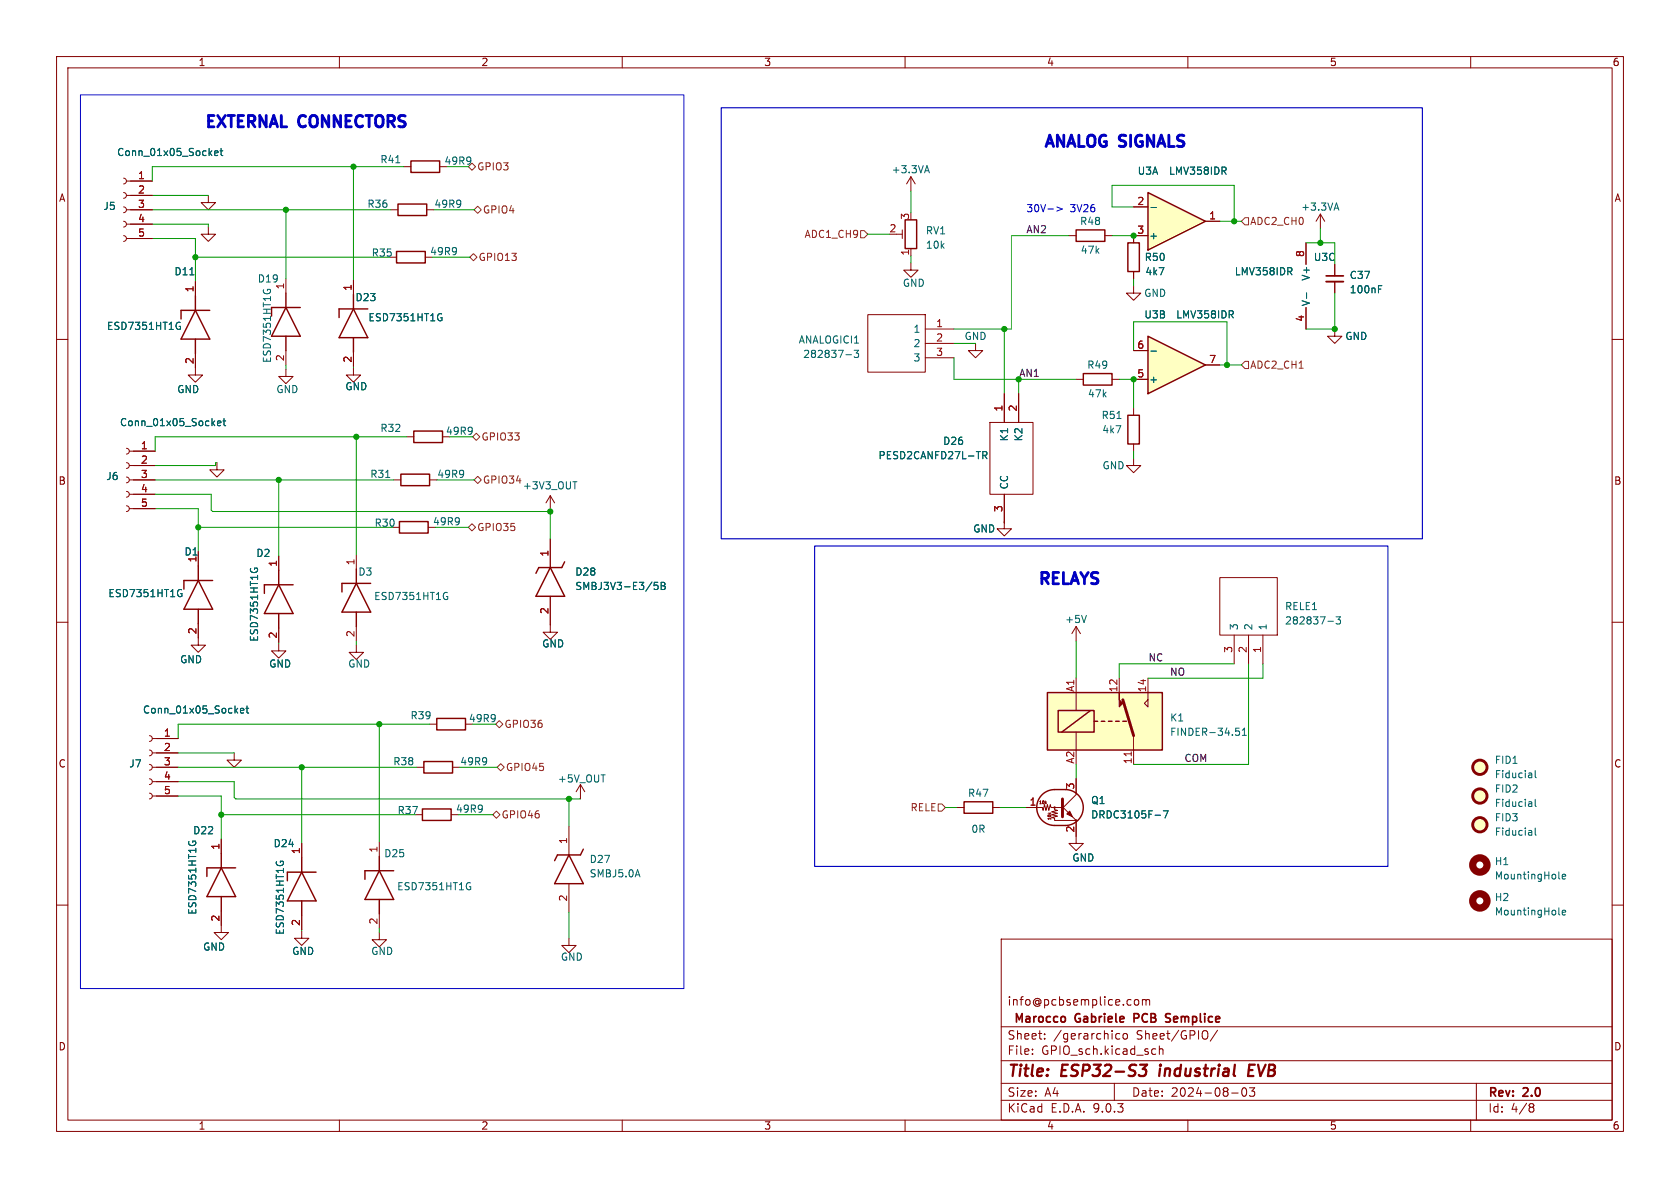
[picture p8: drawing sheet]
<svg xmlns="http://www.w3.org/2000/svg" width="297mm" height="210mm" viewBox="0 0 297 210" stroke-linecap="round" stroke-linejoin="round" font-family="sans-serif">
<g fill="none" stroke="#840000" stroke-width=".18">
<path d="M10 10h277v190h-277zM12 12h273v186h-273zM60 10v2M110 10v2M160 10v2M210 10v2M260 10v2M10 60h2M285 60h2M35.1 97.5v2.6M38.4 81.8v1.3h-1.3l1.3 1.2 1.2-1.2h-1.2M97.3 95.3v5"/>
<path d="M10 110h2M35.1 110.2v3.8h-1.3l1.3 1.3 1.2-1.3h-1.2M63 114v1.3h-1.3l1.3 1.3 1.3-1.3h-1.3M97.3 105.4v6.4h-1.3l1.3 1.2 1.3-1.2h-1.3M215.6 102.1h10.2v10.2h-10.2zM218.2 112.3v5M220.7 112.3v5M223.3 112.3v5M285 110h2M26.4 130l.4 .2 .1 .4-.1 .3-.4 .2M26.4 132.6l.4 .1 .1 .4-.1 .4-.4 .1M26.4 135.1l.4 .2 .1 .3-.1 .4-.4 .1"/>
<path d="M26.4 137.7l.4 .1 .1 .4-.1 .3-.4 .2M26.9 135.6h4.6M26.9 130.6h4.6M26.9 133.1h4.6M26.9 138.2h4.6M41.4 133.1v1.3h-1.3l1.3 1.2 1.3-1.2h-1.3M73.7 135.6h1.2M75.9 128h1.3M80 135.6h1.3M102.6 138.7l-.7 1.3M102.6 138.7l.8 1.3M102.6 138.7v2.5"/>
<path d="M190.2 137.7v2.8l-2.5 2.5M26.4 140.2l.4 .2 .1 .3-.1 .4-.4 .1M26.9 140.7h4.6M39.1 148.3v2.6M53.3 149.1v2.5M67.1 148.8v2.6M73.4 144h1.3M79.8 144h1.2M100.6 146.1v5M100.6 156.2v5.1M169.2 142.7h1.2M175.5 142.7h1.3"/>
<path d="M181.4 142.7h2.9l.1 .6 .3-1.1 .2 1.1 .3-1.1 .2 1.1 .3-1.1 .1 .5h1.9M183.9 141.7l.1 .4M184.4 141.6h.1M184.8 141.6v.5M184.9 141.9l.1 .2M185 141.7l-.2 .2M185.3 143.9h.5M185.3 144.2v.1M185.4 143.7l.2 .2M185.8 144.7l-.5 .1M185.8 143.7l-.2 .1M187.7 142.5l2.5 2.5h-3.8v-.3l-.5-.2 1-.2-1-.3 1-.2-1-.3 1-.2-.5-.2v-.4"/>
<path d="M190.2 145.3v3.8h1.3l-1.3 1.3-1.2-1.3h1.2M10 160h2M39.1 161v3.8h-1.3l1.3 1.3 1.3-1.3h-1.3M53.3 164.6v1.3h-1.2l1.2 1.2 1.3-1.2h-1.3M53.3 161.8v2.5M67.1 164.8v1.3h-1.3l1.3 1.3 1.2-1.3h-1.2M67.1 161.5v2.6M100.6 165.9v1.2h-1.3l1.3 1.3 1.3-1.3h-1.3M177 166h108v32h-108zM200.7 176.8l.3-.1 .3 .3v.4l-.3 .3-.3-.1-.2-.2v-.4zM202 176.8l.4-.1 .2 .2M202 176.7v1"/>
<path d="M202.6 176.9l.2-.2 .4 .1v.9M202.6 176.9v.8M285 160h2M60 198v2M110 198v2M160 198v2M177 194.5h108M177 191.5h108M177 187.5h108M177 181.5h108M182.5 186.3v.1M182.5 185.5v.1"/>
<path d="M184.7 183.6v.1M184.7 182.8v.1M197 191.5v3M198 182.8l-.5-.1-.3 .3v.4l.2 .2h.6M198.7 182.8l.3-.1 .3 .3v.4l-.3 .3-.3-.1-.2-.2v-.4zM204.2 185.4l.1 .1M204.3 186.3l-.1 .1M205 184.9v1.5M205 185.5l.2-.1 .3 .1 .1 .9M210 198v2M215.2 182.1l-1.2 2M217.7 193.2h1.2"/>
<path d="M219.7 192.4l.2-.1a.81 .81 0 0 1 .6 .6 .81 .81 0 0 1-.3 .8l-.2 .1a.81 .81 0 0 1-.3-1.4zM220.9 192.3h.9l-.5 .6 .4 .1v.7l-.2 .1h-.4l-.2-.1M260 198v2M261 191.5v6.5M270.6 195.1l.4 .1 .2 .2-.3 .3M270.6 195.7h.3M270.9 195.7l.2 .2 .1 .4-.2 .2-.4 .1"/>
<circle cx="186.4" cy="142.7" r=".13"/>
<circle cx="190.2" cy="145" r=".13"/>
</g>
<path d="M201.6 188.2h1.2l-.8 .8h.3l.3 .2v.6l-.4 .4h-.6M205.1 188.9l-.2 1.3M220.8 189.2h.6M221.8 188.2h-.9l-.3 2h1" fill="none" stroke="#840000" stroke-width=".4"/>
<path d="M190.2 179.4l-.1 .4 .1 .7M201.2 179.3l-.7-.1v1.5M201.2 179.9l-.7 .1M206.6 180l.3 .3-.1 .2-.2 .2M206.7 179.2l.2 .1" fill="none" stroke="#840000" stroke-width=".3"/>
<g fill="none" stroke="#840000" stroke-width=".25">
<path d="M99.8 99.3l-.5 1h-4.1l-.5 1M35.1 100.1v2.5M35.1 107.7v2.5M35.1 102.6l2.5 5.1h-5.1zM37.6 102.6h-5.1v1.5M97.3 100.3l2.5 5.1h-5.1zM74.9 134.6h5.1v2.1h-5.1zM77.2 127h5.1v2h-5.1zM39.1 150.9v2.5M39.1 158.5v2.5M39.1 153.4l2.6 5.1h-5.1zM41.7 153.4h-5.1v1.5"/>
<path d="M50.8 154.2h5.1M53.3 151.6v2.6M53.3 159.3v2.5M53.3 154.2l2.6 5.1h-5.1zM67.1 151.4v2.5M67.1 159v2.5M67.1 153.9l2.5 5.1h-5.1zM69.6 153.9h-5.1v1.5M74.7 143h5.1v2h-5.1zM100.6 151.1l2.5 5.1h-5.1zM103.1 150.1l-.5 1h-4l-.6 1M170.4 141.7h5.1v2.1h-5.1z"/>
<path d="M184.2 140.5a3.2 3.2 0 0 1 2.2-.9h1.9a3.2 3.2 0 0 1 3.2 3.1 3.2 3.2 0 0 1-3.2 3.2h-1.9a3.2 3.2 0 0 1-2.9-1.9 3.2 3.2 0 0 1 .7-3.5z"/>
</g>
<g fill="none" stroke="#006464" stroke-width=".18">
<path d="M31.8 104.2l.3 .1M31.9 104.9h.3v.5l-.4 .1M116.3 102.9h-.6l-.1 .6 .2-.1 .4 .1 .1 .2v.4l-.2 .1-.5-.1M116.9 102.9h.4l.3 .3-.3 .3 .3 .2v.3l-.2 .2h-.5zM116.9 103.5h.4M234.7 109.8h1M236.2 109h.8l-.4 .5 .3 .1v.6l-.2 .1-.5-.1M42.5 125.6l.6-.1v-.2l-.4-.1-.2 .2 .1 .6h.5M43.5 125.2h.5M43.7 124.8v1.1l.3 .2M270.7 136.7l.1 .8M270.8 137.4l-.1 .1"/>
<path d="M270.8 136.9l-.1 .1M271.4 136.2v1.1l.2 .2M33.4 148.7l-.1 .4M34.1 148.9v-.2h.4l.1 .4M48.9 152.3l-.1 .3M49.6 152.5v-.3h.4l.1 .4M82.9 156l.3 .1M83 156.8h.2v.4l-.3 .1M112.7 153.7l.4 1.3M204.2 144.1h1M205.7 143.3h.8l-.5 1.3M270.7 141.8l.1 .8"/>
<path d="M270.7 146.9l.1 .7M270.8 147.6h-.1M270.8 147.1l-.1 .1M270.8 142.5l-.1 .1M270.8 142l-.1 .1M271.4 146.4v1.1l.2 .1M271.4 141.3v1.1l.2 .2M275.6 155.2l.2 .2M276.2 155l.6-.2-.1-.2-.3-.1-.2 .2v.6h.5M275.6 161.6l.2 .1M276.2 161.3l.6-.1-.1-.2-.3-.1-.2 .2v.6h.5"/>
</g>
<g fill="none" stroke="#840000" stroke-width="1.3">
<circle cx="261.6" cy="159.3" r="1.27"/>
<circle cx="261.6" cy="152.9" r="1.27"/>
</g>
<g fill="#ffffc2" stroke="#ffffc2" stroke-width=".18">
<circle cx="261.6" cy="145.8" r="1.27"/>
<circle cx="261.6" cy="135.6" r="1.27"/>
<circle cx="261.6" cy="140.7" r="1.27"/>
</g>
<g fill="none" stroke="#840000" stroke-width=".51">
<circle cx="261.6" cy="135.6" r="1.27"/>
<circle cx="261.6" cy="140.7" r="1.27"/>
<circle cx="261.6" cy="145.8" r="1.27"/>
</g>
<path d="M187.8 141.2v3.2z" fill="#840000" stroke="#840000" stroke-width=".51"/>
<path d="M188.6 143.9l.5-.5 .5 1z" fill="#840000" stroke="#840000" stroke-width=".18"/>
<path d="M185.2 122.4h20.3v10.2h-20.3z" fill="#ffffc2"/>
<g fill="none" stroke="#840000" stroke-width=".18">
<path d="M36.8 34.5v1.3h-1.2l1.2 1.3 1.3-1.3h-1.3M69.1 37.1h1.3M75.4 37.1h1.3M36.8 40.1v1.3h-1.2l1.2 1.3 1.3-1.3h-1.3M50.5 49.3v2.5M62.5 49.5v2.6M68.8 45.5h1.3M75.2 45.5h1.3M230.9 42.9v3.8M230.9 54.4v3.8M236 58.2v1.2h1.2l-1.2 1.3-1.3-1.3h1.3M50.5 65.3v1.2h-1.2l1.2 1.3 1.3-1.3h-1.3"/>
<path d="M50.5 62v2.5M62.5 65v1.3h-1.3l1.3 1.3 1.3-1.3h-1.3M62.5 62.2v2.6M71.9 77.2h1.3M69.6 84.8h1.3M75.9 84.8h1.3M190.2 110.7v2.6M190.2 119.9v5.7M190.2 110.7l-.7 1.3M190.2 110.7l.8 1.3M197.9 119.9v2.5M202.9 119.9v5.1l-.6-.7 .6-.6"/>
<path d="M190.2 129.4v3.2M200.4 130v5.1"/>
</g>
<g fill="none" stroke="#840000" stroke-width=".25">
<path d="M70.4 36.1h5v2h-5zM48 54.4h5.1M50.5 51.8v2.6M50.5 59.4v2.6M50.5 54.4l2.6 5h-5.1zM62.5 52.1v2.5M62.5 59.7v2.5M62.5 54.6l2.5 5.1h-5.1zM65 54.6h-5.1v1.5M70.1 44.5h5.1v2h-5.1zM73.2 76.2h5v2h-5zM70.9 83.8h5v2.1h-5z"/>
<path d="M185.2 122.4h20.3v10.2h-20.3zM187.1 125.6h6.3v3.8h-6.3zM192.8 125.6l-5.1 3.8M193.4 127.5h.7M194.7 127.5h.6M196 127.5h.6M197.2 127.5h.7M198.5 127.5h.6"/>
</g>
<path d="M197.9 122.4v1.3l.6 .6-.6 .7z" fill="#840000" stroke="#840000" stroke-width=".18"/>
<path d="M198.5 123.7l1.9 6.3" fill="none" stroke="#840000" stroke-width=".51"/>
<path d="M200 132.9v.7" fill="none" stroke="#a90000" stroke-width=".18"/>
<g fill="none" stroke="#006464" stroke-width=".18">
<path d="M46.6 51.2v.3M47.3 51.4v-.2h.4l.1 .3M77.8 55.4l.3 .1M77.9 56.2h.2v.4l-.3 .1M228 48l.4 .6M228.3 47.4v.5M231 51.8v.9M68.2 84.4h.7M192.1 108.8l-.5 1.3M218.5 128.7h.6M218.6 129.2h.3l.2 .2v.5l-.5 .1M219.6 130h.8"/>
<path d="M219.6 129.1l.4-.4v1.3"/>
</g>
<path d="M202.9 59.4l10.2 5.1-10.2 5.1z" fill="#ffffc2"/>
<path d="M160 38.9h2.1v5h-2.1zM190.2 40.6h5.1v2.1h-5.1zM199.4 42.9h2v5.1h-2zM202.9 59.4l10.2 5.1-10.2 5.1zM191.5 66h5.1v2.1h-5.1zM199.4 73.4h2v5.1h-2z" fill="none" stroke="#840000" stroke-width=".25"/>
<g fill="none" stroke="#840000" stroke-width=".18">
<path d="M233.4 37.8l-.7 1.3M233.4 37.8l.8 1.3M233.4 37.8v2.6M153.4 55.6h10.2v10.2h-10.2zM158.5 41.4h1M159.5 40.6v1.6M161 46.5v1.3h1.3l-1.3 1.2-1.2-1.2h1.2M161 43.9v1.3M163.6 58.2h5.1M189 41.7h1.2M195.3 41.7h1.3M200.4 50.5v1.3h1.3l-1.3 1.3-1.3-1.3h1.3"/>
<path d="M200.4 41.7v1.2M200.4 48v1.3M236 46.7v2.1M236 49.8v2M163.6 60.7h5.1M163.6 63.2h5.1M172.5 60.7v1.3h1.2l-1.2 1.2-1.3-1.2h1.3M175 74.7h7.6v12.7h-7.6zM177.5 69.6v5.1M180.1 69.6v5.1M190.2 67.1h1.3M196.6 67.1h1.3"/>
<path d="M200.4 67.1h2.5M200.4 62h2.5M200.4 72.1v1.3M200.4 78.5v1.3M213.1 64.5h2.5M177.5 92.2v1.3h1.3l-1.3 1.2-1.2-1.2h1.2M177.5 87.4v5.1M200.4 81v1.3h1.3l-1.3 1.3-1.3-1.3h1.3"/>
</g>
<path d="M236 36.8h.6M236.3 35.9l.4 1.3M217.6 55.6l.4 .6M218 55.1v.4M243.7 51.1h.4M243.7 50.5h.6M149.6 62.7h.9M151 61.9h.8l-.4 .5 .3 .1v.6l-.1 .1-.6-.1M197.5 74h.7M203.5 62.1h.9M173.8 80.5l.6-.1 .1-.1-.1-.4-.6-.1v1.3M174.1 80.5l.4 .6" fill="none" stroke="#006464" stroke-width=".18"/>
<path d="M234.4 48.8h3.1" fill="none" stroke="#840000" stroke-width=".3"/>
<path d="M234.4 49.8h3.1" fill="none" stroke="#840000" stroke-width=".33"/>
<path d="M202.9 34l10.2 5.1-10.2 5.1z" fill="#ffffc2"/>
<g fill="none" stroke="#840000" stroke-width=".25">
<path d="M72.6 28.4h5.1v2.1h-5.1zM202.9 34l10.2 5.1-10.2 5.1zM34.5 52.3v2.6M34.5 59.9v2.6M34.5 54.9l2.6 5h-5.1zM37.1 54.9h-5.1v1.5M70.6 92.2h5.1v2h-5.1zM49.3 100.8v2.6M49.3 108.5v2.5M49.3 103.4l2.5 5.1h-5.1zM51.8 103.4h-5.1v1.5M63 100.6v2.5"/>
<path d="M63 108.2v2.5M63 103.1l2.5 5.1h-5zM65.5 103.1h-5v1.5"/>
</g>
<g fill="none" stroke="#840000" stroke-width=".18">
<path d="M21.8 31.5l.4 .1 .1 .4-.1 .4-.4 .1M21.8 34l.4 .2 .1 .3-.1 .4-.4 .2M21.8 36.6l.4 .1 .1 .4-.1 .3-.4 .2M21.8 39.1l.4 .2 .1 .3-.1 .4-.4 .1M22.4 32h4.5M22.4 34.5h4.5M22.4 37.1h4.5M22.4 39.6h4.5M71.4 29.5h1.2M77.7 29.5h1.3M161 31.2l-.7 1.3M161 31.2l.8 1.3"/>
<path d="M161 31.2v2.6M200.4 36.6h2.5M213.1 39.1h2.5M21.8 41.7l.4 .1 .1 .4-.1 .3-.4 .2M22.4 42.2h4.5M34.5 49.8v2.5M62.5 49.5v2.6M200.4 48v1.3M202.9 41.7h-2.5v1.2M230.9 42.9v3.8M230.9 54.4v3.8M236 46.7v2.1"/>
<path d="M236 49.8v2M22.4 79.2l.3 .2 .2 .4-.2 .3-.3 .2M22.9 79.8h4.5M34.5 62.5v3.8h-1.2l1.2 1.3 1.3-1.3h-1.3M62.5 62.2v2.6M177.5 69.6v5.1M180.1 69.6v5.1M200.4 67.1h2.5M200.4 62h2.5M213.1 64.5h2.5M22.4 81.8l.3 .1 .2 .4-.2 .4-.3 .1M22.4 84.3l.3 .2 .2 .3-.2 .4-.3 .1"/>
<path d="M22.4 86.9l.3 .1 .2 .4-.2 .3-.3 .2M22.4 89.4l.3 .2 .2 .3-.2 .4-.3 .1M22.9 82.3h4.5M22.9 84.8h4.5M22.9 87.4h4.5M22.9 89.9h4.5M35.1 97.5v2.6M49.3 98.3v2.5M63 98v2.6M69.3 93.2h1.3M75.7 93.2h1.3M97.3 87.6l-.8 1.3"/>
<path d="M97.3 87.6l.7 1.3M97.3 87.6v2.6M97.3 95.3v5M177.5 87.4v5.1M35.1 110.2v2.6M49.3 113.8v1.3h-1.3l1.3 1.2 1.2-1.2h-1.2M49.3 111v2.5M63 110.7v2.6M97.3 105.4v5.1M27.7 130.6h3.8M27.7 133.1h3.8M27.7 135.6h3.8"/>
<path d="M27.7 138.2h3.8M190.2 137.7v2.5M27.7 140.7h3.8M39.1 148.3v2.6M53.3 149.1v2.5M181.4 142.7h2.5M190.2 145.3v2.5M39.1 161v2.6M53.3 161.8v2.5"/>
</g>
<g fill="none" stroke="#006464" stroke-width=".18">
<path d="M37.9 27.1l.6-.1v-.3h-.4l-.2 .1 .1 .6h.5M38.9 26.7h.5M39.1 26.2v1.1l.3 .2M70 28.8h.7M163.6 30.2h.6M163.9 29.3l.4 1.3M203.5 36.7h.9M216.3 30.2l.5 .6M216.7 29.7v.4M31.5 57h.3M31.7 57.7h.2v.4l-.4 .1M33.6 48.6h.7"/>
<path d="M77.8 55.4l.3 .1M77.9 56.2h.2v.4l-.3 .1M217.6 55.6l.4 .6M218 55.1v.4M228 48l.4 .6M228.3 47.4v.5M231 51.8v.9M243.7 51.1h.4M243.7 50.5h.6M38.4 74.8l.7-.1-.1-.2-.4-.1-.2 .2 .1 .6h.5M39.4 74.4h.5M39.6 74v1.1l.3 .2"/>
<path d="M203.5 62.1h.9M101.3 85.2h.7M173.8 80.5l.6-.1 .1-.1-.1-.4-.6-.1v1.3M174.1 80.5l.4 .6M31.8 104.2l.3 .1M31.9 104.9h.3v.5l-.4 .1M44.3 100.5v.3M45 100.7v-.3h.4l.1 .4M78.8 104.7l.3 .1M78.9 105.4h.3v.5l-.4 .1M116.3 102.9h-.6l-.1 .6 .2-.1 .4 .1 .1 .2v.4l-.2 .1-.5-.1M116.9 102.9h.4l.3 .3-.3 .3 .3 .2v.3l-.2 .2h-.5z"/>
<path d="M116.9 103.5h.4M42.5 125.6l.6-.1v-.2l-.4-.1-.2 .2 .1 .6h.5M43.5 125.2h.5M43.7 124.8v1.1l.3 .2M33.4 148.7l-.1 .4M34.1 148.9v-.2h.4l.1 .4M48.9 152.3l-.1 .3M49.6 152.5v-.3h.4l.1 .4M204.2 144.1h1M205.7 143.3h.8l-.5 1.3"/>
</g>
<g fill="none" stroke="#725600" stroke-width=".18">
<path d="M83.4 28.8l.7 .7-.7 .6-.6-.6zM83.8 37.1l.7-.7 .6 .7-.6 .6zM220.1 38.5h.6v1.3h-.6l-.6-.7zM83.7 44.8l.6 .7-.6 .6-.6-.6zM152.1 40.8h.7l.6 .6-.6 .6h-.7zM83.6 77.2l.6-.6 .6 .6-.6 .7zM220.1 63.9h.6v1.3h-.6l-.6-.7zM83.4 92.6l.7 .6-.7 .7-.6-.7zM83.8 84.8l.7-.6 .6 .6-.6 .7zM87.6 128l.7-.6 .6 .6-.6 .7zM87.9 135.6l.6-.6 .7 .6-.7 .7zM87.1 144l.7-.6 .6 .6-.6 .7z"/>
<path d="M165.9 142.1h.6l.6 .6-.6 .7h-.6z"/>
</g>
<g fill="none" stroke="#009600" stroke-width=".18">
<path d="M26.9 37.1h42.2M26.9 39.6h9.9v.5M26.9 34.5h9.9M50.5 37.1v12.2M62.5 29.5v20M71.4 29.5h-44.5v2.5M76.7 37.1h7.1M79 29.5h3.8M161 33.8v3.8M200.4 36.6h-3.8v-3.8h21.6v6.3M215.6 39.1h3.9M26.9 42.2h7.6v7.6"/>
<path d="M34.5 45.5h34.3M76.5 45.5h6.6M153.4 41.4h3.8M161 45.2v1.3M168.7 58.2h10.1M177.5 58.2v11.4M178.8 41.7h10.2M196.6 41.7h3.8M200.4 49.3v1.2M230.9 42.9h5.1v3.8M233.4 40.4v2.5M236 51.8v6.4h-5.1"/>
<path d="M50.5 64.5v.8M62.5 64.8v.2M63 77.2v20.8M71.9 77.2h-44.5v2.6M79.5 77.2h4.1M168.7 63.2v3.9h21.5M168.7 60.7h3.8M180.1 67.1v2.5M197.9 67.1h2.5v5M200.4 62v-5.1h16.5v7.6M200.4 79.8v1.2M215.6 64.5h3.9"/>
<path d="M27.4 87.4h9.9v2.8l.3 .2h59.7M27.4 89.9h7.7v7.6M27.4 84.8h42.2M35.1 93.2h34.2M38.4 81.8h-.3v.5h-10.7M49.3 84.8v13.5M77 93.2h5.8M77.2 84.8h6.6M97.3 90.2v5.1M177.5 92.2v.3M49.3 113.5v.3M63 113.3v.7"/>
<path d="M190.2 113.3v6.6M218.2 117.3h-20.3v2.6M220.7 117.3v17.8h-20.3M223.3 117.3v2.6h-20.4M31.5 135.6h42.2M31.5 138.2h9.9v2.8l.3 .2h60.9M31.5 133.1h9.9M53.3 135.6v13.5M67.1 128v20.8M75.9 128h-44.4v2.6M81.3 135.6h6.6M83.6 128h4"/>
<path d="M190.2 135.1v2.6M31.5 140.7h7.6v7.6M39.1 144h34.3M81 144h6.1M100.6 141.2v4.9M167.1 142.7h2.1M176.8 142.7h4.6M53.3 164.3v.3M67.1 164.1v.7M100.6 161.3v4.6"/>
</g>
<path d="M178.8 41.7v16.5" fill="none" stroke="#33ff3b" stroke-width=".18"/>
<path d="M14.2 16.8h106.7v158h-106.7zM186.8 36.6l1 .3-1 .4" fill="none" stroke="#0000c2" stroke-width=".18"/>
<path d="M127.5 19.1h124v76.2h-124zM144 96.5h101.4v56.7h-101.4z" fill="none" stroke="#0000c2" stroke-width=".2"/>
<g fill="#009600" stroke="#009600" stroke-width=".18">
<circle cx="200.4" cy="67.1" r=".46"/>
<circle cx="180.1" cy="67.1" r=".46"/>
<circle cx="216.9" cy="64.5" r=".46"/>
<circle cx="177.5" cy="58.2" r=".46"/>
<circle cx="200.4" cy="41.7" r=".46"/>
<circle cx="50.5" cy="37.1" r=".46"/>
<circle cx="49.3" cy="84.8" r=".46"/>
<circle cx="62.5" cy="29.5" r=".46"/>
<circle cx="63" cy="77.2" r=".46"/>
<circle cx="34.5" cy="45.5" r=".46"/>
<circle cx="35.1" cy="93.2" r=".46"/>
<circle cx="39.1" cy="144" r=".46"/>
<circle cx="97.3" cy="90.4" r=".46"/>
<circle cx="67.1" cy="128" r=".46"/>
<circle cx="100.6" cy="141.2" r=".46"/>
<circle cx="53.3" cy="135.6" r=".46"/>
<circle cx="218.2" cy="39.1" r=".46"/>
<circle cx="233.4" cy="42.9" r=".46"/>
<circle cx="236" cy="58.2" r=".46"/>
</g>
<g font-size="2.8" fill="#0000c2">
<text x="36.1" y="22.7">EXTERNAL</text>
<text x="53.2" y="22.7">CONNECTORS</text>
<text x="184.4" y="26.2">ANALOG SIGNALS</text>
<text x="183.4" y="103.5">RELAYS</text>
</g>
<g font-size="2.8" fill="#840000">
<text x="178" y="190.9">Title:</text>
<text x="187.7" y="190.9">ESP32-S3</text>
<text x="205.8" y="190.9">industrial</text>
<text x="222.3" y="190.9">EVB</text>
</g>
<g font-size="2.1" fill="#840000">
<text x="178" y="178">info@pcbsemplice.com</text>
<text x="178" y="184">Sheet:</text>
<text x="179.7" y="181.2">Marocco</text>
<text x="186.2" y="184">/gerarchico</text>
<text x="190.8" y="181.2">Gabriele</text>
<text x="201" y="184">Sheet/GPIO/</text>
<text x="201.7" y="181.2">PCB</text>
<text x="208" y="181.2">Semplice</text>
<text x="178" y="186.7">File:</text>
<text x="184.1" y="186.7">GPIO_sch.kicad_sch</text>
<text x="178" y="196.9">KiCad</text>
<text x="178" y="194.1">Size:</text>
<text x="184.7" y="194.1">A4</text>
<text x="185.7" y="196.9">E.D.A.</text>
<text x="193.3" y="196.9">9.0.3</text>
<text x="200" y="194.1">Date:</text>
<text x="207" y="194.1">2024-08-03</text>
<text x="263" y="194.3">Rev:</text>
<text x="263" y="196.9">Id:</text>
<text x="267.1" y="196.9">4/8</text>
<text x="269.4" y="194.3">2.0</text>
</g>
<g font-size="1.8" fill="#840000">
<text x="35" y="11.9">1</text>
<text x="85" y="11.9">2</text>
<text x="135" y="11.9">3</text>
<text x="185" y="11.9">4</text>
<text x="235" y="11.9">5</text>
<text x="285" y="11.9">6</text>
<text x="10.3" y="35.9">A</text>
<text x="285.3" y="35.9">A</text>
<text x="10.3" y="85.9">B</text>
<text x="285.3" y="85.9">B</text>
<text x="10.3" y="135.9">C</text>
<text x="285.3" y="135.9">C</text>
<text x="10.3" y="185.9">D</text>
<text x="285.3" y="185.9">D</text>
<text x="35" y="199.9">1</text>
<text x="85" y="199.9">2</text>
<text x="135" y="199.9">3</text>
<text x="185" y="199.9">4</text>
<text x="235" y="199.9">5</text>
<text x="285" y="199.9">6</text>
</g>
<g font-size="1.8" fill="#006464">
<text x="20.6" y="27.8">Conn_01x05_Socket</text>
<text x="67.1" y="29.1">R41</text>
<text x="78.5" y="29.3">49R9</text>
<text x="157.5" y="30.8">+3.3VA</text>
<text x="201" y="31.1">U3A</text>
<text x="206.6" y="31.1">LMV358IDR</text>
<text x="18.2" y="37.3">J5</text>
<text x="64.9" y="36.9">R36</text>
<text x="76.7" y="36.9">49R9</text>
<text x="163.6" y="41.6">RV1</text>
<text x="190.8" y="40">R48</text>
<text x="229.9" y="37.4">+3.3VA</text>
<text x="65.6" y="45.6">R35</text>
<text x="75.9" y="45.3">49R9</text>
<text x="163.6" y="44.2">10k</text>
<text x="191" y="45.1">47k</text>
<text x="202.3" y="46.3">R50</text>
<text x="203.1" y="42.5">+</text>
<text x="232.2" y="46.3">U3C</text>
<text x="30.7" y="48.9">D11</text>
<text x="45.5" y="50.1">D19</text>
<text x="62.7" y="53.4">D23</text>
<text x="159.5" y="50.9">GND</text>
<text x="202.2" y="52.7">GND</text>
<text x="202.4" y="48.9">4k7</text>
<text x="218.2" y="48.9">LMV358IDR</text>
<text x="231.7" y="49.7" transform="rotate(-90 231.7 49.7)">V+</text>
<text x="238.5" y="52.1">100nF</text>
<text x="238.5" y="49.5">C37</text>
<text x="18.8" y="58.5">ESD7351HT1G</text>
<text x="65" y="57">ESD7351HT1G</text>
<text x="161.4" y="59">1</text>
<text x="202.2" y="56.5">U3B</text>
<text x="207.8" y="56.5">LMV358IDR</text>
<text x="231.7" y="54.2" transform="rotate(-90 231.7 54.2)">V-</text>
<text x="48.1" y="64.3" transform="rotate(-90 48.1 64.3)">ESD7351HT1G</text>
<text x="141.1" y="60.9">ANALOGICI1</text>
<text x="141.9" y="63.5">282837-3</text>
<text x="161.4" y="61.6">2</text>
<text x="161.4" y="64.1">3</text>
<text x="170.4" y="60.3">GND</text>
<text x="192.1" y="65.4">R49</text>
<text x="237.7" y="60.3">GND</text>
<text x="31.2" y="69.7">GND</text>
<text x="48.8" y="69.7">GND</text>
<text x="61" y="69.2">GND</text>
<text x="192.2" y="70.5">47k</text>
<text x="203.1" y="67.9">+</text>
<text x="21.1" y="75.5">Conn_01x05_Socket</text>
<text x="67.1" y="76.6">R32</text>
<text x="78.7" y="77.1">49R9</text>
<text x="194.6" y="74.3">R51</text>
<text x="194.8" y="76.8">4k7</text>
<text x="155.2" y="81.4">PESD2CANFD27L-TR</text>
<text x="166.6" y="78.8">D26</text>
<text x="178.4" y="78.1" transform="rotate(-90 178.4 78.1)">K1</text>
<text x="180.9" y="78.1" transform="rotate(-90 180.9 78.1)">K2</text>
<text x="194.8" y="83.2">GND</text>
<text x="18.7" y="85.1">J6</text>
<text x="65.4" y="84.7">R31</text>
<text x="77.2" y="84.7">49R9</text>
<text x="92.3" y="86.7">+3V3_OUT</text>
<text x="178.4" y="86.6" transform="rotate(-90 178.4 86.6)">CC</text>
<text x="66.1" y="93.3">R30</text>
<text x="76.4" y="93.1">49R9</text>
<text x="172" y="94.3">GND</text>
<text x="32.5" y="98.4">D1</text>
<text x="45.2" y="98.7">D2</text>
<text x="63.3" y="102">D3</text>
<text x="101.6" y="102">D28</text>
<text x="19.1" y="105.8">ESD7351HT1G</text>
<text x="66" y="106.3">ESD7351HT1G</text>
<text x="101.6" y="104.5">SMBJ3V3-E3/5B</text>
<text x="45.8" y="113.5" transform="rotate(-90 45.8 113.5)">ESD7351HT1G</text>
<text x="188.2" y="110.3">+5V</text>
<text x="219" y="111.5" transform="rotate(-90 219 111.5)">3</text>
<text x="221.6" y="111.5" transform="rotate(-90 221.6 111.5)">2</text>
<text x="224.1" y="111.5" transform="rotate(-90 224.1 111.5)">1</text>
<text x="227.1" y="110.6">282837-3</text>
<text x="227.1" y="108.1">RELE1</text>
<text x="31.7" y="117.4">GND</text>
<text x="47.5" y="118.2">GND</text>
<text x="61.5" y="118.2">GND</text>
<text x="95.8" y="114.7">GND</text>
<text x="25.2" y="126.3">Conn_01x05_Socket</text>
<text x="72.5" y="127.4">R39</text>
<text x="82.8" y="127.9">49R9</text>
<text x="206.8" y="127.7">K1</text>
<text x="206.8" y="130.3">FINDER-34.51</text>
<text x="22.8" y="135.9">J7</text>
<text x="69.4" y="135.5">R38</text>
<text x="81.3" y="135.5">49R9</text>
<text x="264.2" y="135.2">FID1</text>
<text x="264.2" y="137.8">Fiducial</text>
<text x="80.5" y="143.9">49R9</text>
<text x="98.5" y="138.5">+5V_OUT</text>
<text x="171" y="141.1">R47</text>
<text x="192.8" y="142.3">Q1</text>
<text x="264.2" y="140.3">FID2</text>
<text x="264.2" y="142.8">Fiducial</text>
<text x="34" y="147.7">D22</text>
<text x="48.3" y="150">D24</text>
<text x="70.2" y="144.1">R37</text>
<text x="171.6" y="147.4">0R</text>
<text x="192.8" y="144.9">DRDC3105F-7</text>
<text x="264.2" y="145.4">FID3</text>
<text x="264.2" y="147.9">Fiducial</text>
<text x="67.8" y="151.7">D25</text>
<text x="104.1" y="155.3">SMBJ5.0A</text>
<text x="104.1" y="152.8">D27</text>
<text x="189.5" y="152.5">GND</text>
<text x="264.2" y="153.1">H1</text>
<text x="264.2" y="155.7">MountingHole</text>
<text x="34.9" y="161.8" transform="rotate(-90 34.9 161.8)">ESD7351HT1G</text>
<text x="70.1" y="157.6">ESD7351HT1G</text>
<text x="264.2" y="159.5">H2</text>
<text x="50.4" y="165.3" transform="rotate(-90 50.4 165.3)">ESD7351HT1G</text>
<text x="264.2" y="162">MountingHole</text>
<text x="35.8" y="168.2">GND</text>
<text x="51.6" y="169">GND</text>
<text x="65.5" y="169">GND</text>
<text x="99.1" y="170">GND</text>
</g>
<g font-size="1.8" fill="#a90000">
<text x="24.3" y="31.8">1</text>
<text x="24.3" y="34.3">2</text>
<text x="24.3" y="36.8">3</text>
<text x="24.3" y="39.4">4</text>
<text x="24.3" y="41.9">5</text>
<text x="157.2" y="41.1">2</text>
<text x="160.8" y="38.9" transform="rotate(-90 160.8 38.9)">3</text>
<text x="201" y="41.4">3</text>
<text x="201" y="36.3">2</text>
<text x="213.7" y="38.9">1</text>
<text x="160.8" y="45.3" transform="rotate(-90 160.8 45.3)">1</text>
<text x="230.6" y="45.5" transform="rotate(-90 230.6 45.5)">8</text>
<text x="34.3" y="51.8" transform="rotate(-90 34.3 51.8)">1</text>
<text x="50.3" y="51.3" transform="rotate(-90 50.3 51.3)">1</text>
<text x="62.2" y="51.5" transform="rotate(-90 62.2 51.5)">1</text>
<text x="165.4" y="57.9">1</text>
<text x="230.6" y="57" transform="rotate(-90 230.6 57)">4</text>
<text x="34.3" y="64.5" transform="rotate(-90 34.3 64.5)">2</text>
<text x="50.3" y="64" transform="rotate(-90 50.3 64)">2</text>
<text x="62.2" y="64.2" transform="rotate(-90 62.2 64.2)">2</text>
<text x="165.4" y="60.5">2</text>
<text x="165.4" y="63">3</text>
<text x="201" y="61.7">6</text>
<text x="213.7" y="64.3">7</text>
<text x="201" y="66.8">5</text>
<text x="177.3" y="72.8" transform="rotate(-90 177.3 72.8)">1</text>
<text x="179.8" y="72.8" transform="rotate(-90 179.8 72.8)">2</text>
<text x="24.8" y="79.5">1</text>
<text x="24.8" y="82">2</text>
<text x="24.8" y="84.6">3</text>
<text x="24.8" y="87.1">4</text>
<text x="24.8" y="89.7">5</text>
<text x="177.3" y="90.6" transform="rotate(-90 177.3 90.6)">3</text>
<text x="34.8" y="99.5" transform="rotate(-90 34.8 99.5)">1</text>
<text x="49" y="100.3" transform="rotate(-90 49 100.3)">1</text>
<text x="62.7" y="100" transform="rotate(-90 62.7 100)">1</text>
<text x="97" y="98.5" transform="rotate(-90 97 98.5)">1</text>
<text x="34.8" y="112.2" transform="rotate(-90 34.8 112.2)">2</text>
<text x="49" y="113" transform="rotate(-90 49 113)">2</text>
<text x="62.7" y="112.7" transform="rotate(-90 62.7 112.7)">2</text>
<text x="97" y="108.7" transform="rotate(-90 97 108.7)">2</text>
<text x="217.9" y="115.5" transform="rotate(-90 217.9 115.5)">3</text>
<text x="220.5" y="115.5" transform="rotate(-90 220.5 115.5)">2</text>
<text x="223" y="115.5" transform="rotate(-90 223 115.5)">1</text>
<text x="190" y="122.4" transform="rotate(-90 190 122.4)">A1</text>
<text x="197.6" y="122.5" transform="rotate(-90 197.6 122.5)">12</text>
<text x="202.7" y="122.5" transform="rotate(-90 202.7 122.5)">14</text>
<text x="28.9" y="130.3">1</text>
<text x="28.9" y="132.8">2</text>
<text x="28.9" y="135.4">3</text>
<text x="28.9" y="137.9">4</text>
<text x="190" y="135.1" transform="rotate(-90 190 135.1)">A2</text>
<text x="200.2" y="135.2" transform="rotate(-90 200.2 135.2)">11</text>
<text x="28.9" y="140.5">5</text>
<text x="181.9" y="142.5">1</text>
<text x="190" y="139.6" transform="rotate(-90 190 139.6)">3</text>
<text x="100.3" y="149.3" transform="rotate(-90 100.3 149.3)">1</text>
<text x="190" y="147.3" transform="rotate(-90 190 147.3)">2</text>
<text x="38.9" y="150.3" transform="rotate(-90 38.9 150.3)">1</text>
<text x="53.1" y="151.1" transform="rotate(-90 53.1 151.1)">1</text>
<text x="66.8" y="150.8" transform="rotate(-90 66.8 150.8)">1</text>
<text x="100.3" y="159.5" transform="rotate(-90 100.3 159.5)">2</text>
<text x="38.9" y="163" transform="rotate(-90 38.9 163)">2</text>
<text x="53.1" y="163.8" transform="rotate(-90 53.1 163.8)">2</text>
<text x="66.8" y="163.5" transform="rotate(-90 66.8 163.5)">2</text>
</g>
<g font-size="1.8" fill="#725600">
<text x="84.3" y="30.3">GPIO3</text>
<text x="85.3" y="37.9">GPIO4</text>
<text x="220.9" y="40">ADC2_CH0</text>
<text x="84.5" y="46.3">GPIO13</text>
<text x="142.1" y="42.3">ADC1_CH9</text>
<text x="220.9" y="65.4">ADC2_CH1</text>
<text x="85" y="78.1">GPIO33</text>
<text x="85.3" y="85.7">GPIO34</text>
<text x="84.3" y="94.1">GPIO35</text>
<text x="89.1" y="128.9">GPIO36</text>
<text x="89.3" y="136.5">GPIO45</text>
<text x="160.9" y="143.6">RELE</text>
<text x="88.6" y="144.9">GPIO46</text>
</g>
<g font-size="1.8" fill="#0f0f0f">
<text x="181.4" y="41.3">AN2</text>
<text x="180.1" y="66.7">AN1</text>
<text x="202.9" y="117">NC</text>
<text x="206.8" y="119.5">NO</text>
<text x="209.3" y="134.8">COM</text>
</g>
<g font-size="1.8" fill="#0000c2">
<text x="181.4" y="37.6">30V-&gt;</text>
<text x="189.2" y="37.6">3V26</text>
</g>
<g font-size=".7" fill="#840000">
<text x="183.5" y="142.3">10k</text>
<text x="186" y="145.1" transform="rotate(-90 186 145.1)">10k</text>
</g>
</svg>
